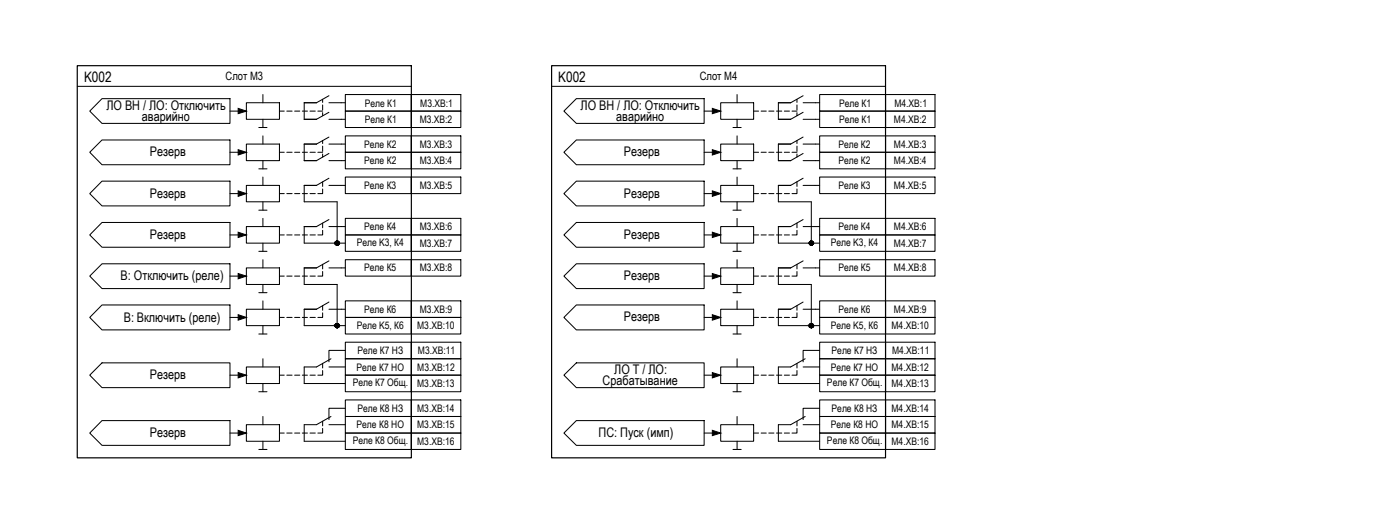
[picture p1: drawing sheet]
<svg xmlns="http://www.w3.org/2000/svg" width="347mm" height="128mm" viewBox="0 0 347 128" stroke-linecap="round" stroke-linejoin="round" font-family="sans-serif">
<path d="M19.2 16.3h82.9v97.2h-82.9zM136.9 16.3h82.8v97.2h-82.8z" fill="none" stroke="#000" stroke-width=".3"/>
<!-- layer: 0 -->
<g fill="none" stroke="#000" stroke-width=".25">
<path d="M19.2 21.4h82.9M57.1 37.7h3M57.1 27.5h3M61.1 35.7h8.2v4.1h-8.2zM61.1 25.5h8.2v4.1h-8.2zM64.2 31.6h2M65.2 23.4v2.1M65.2 29.6v2M65.2 33.7v2M65.2 39.8v2M69.3 37.7h1.2M69.3 27.5h1.2"/>
<path d="M71.2 37.7h1.3M71.2 27.5h1.3M73.1 37.7h1.3M73.1 27.5h1.3M75 37.7h1.3M75 27.5h1.3M76.9 37.7h1.3M76.9 27.5h1.3M78.5 25.5h-3v4.1h3M78.5 35.7h-3v4.1h3M78.9 37.7h1.1M78.9 27.5h1.1"/>
<path d="M80 24.6v.8M80 26v1.3M80 27.9v.8M80 34.8v.8M80 36.2v1.3M80 38.2v.7M84.7 39.8h1M84.7 35.7h1M84.7 29.6h1M84.7 25.5h1M85.7 33.7h16.4v4h-16.4zM85.7 37.7h16.4v4.1h-16.4z"/>
<path d="M85.7 23.4h16.4v4.1h-16.4zM85.7 27.5h16.4v4.1h-16.4zM102.1 33.7h12.2v4h-12.2zM102.1 37.7h12.2v4.1h-12.2zM102.1 23.4h12.2v4.1h-12.2zM102.1 27.5h12.2v4.1h-12.2zM136.9 21.4h82.8M174.7 37.7h3.1M174.7 27.5h3.1M178.8 35.7h8.2v4.1h-8.2zM178.8 25.5h8.2v4.1h-8.2zM181.9 31.6h2"/>
<path d="M182.9 23.4v2.1M182.9 29.6v2M182.9 33.7v2M182.9 39.8v2M187 37.7h1.2M187 27.5h1.2M188.8 37.7h1.3M188.8 27.5h1.3M190.7 37.7h1.3M190.7 27.5h1.3M192.7 37.7h1.3M192.7 27.5h1.3"/>
<path d="M194.6 37.7h1.3M194.6 27.5h1.3M196.2 35.7h-3.1v4.1h3.1M196.2 25.5h-3.1v4.1h3.1M196.5 37.7h1.2M196.5 27.5h1.2M197.7 24.6v.8M197.7 26v1.3M197.7 27.9v.8M197.7 34.8v.8M197.7 36.2v1.3M197.7 38.2v.7"/>
<path d="M202.3 39.8h1.1M202.3 35.7h1.1M202.3 29.6h1.1M202.3 25.5h1.1M203.4 33.7h16.3v4h-16.3zM203.4 37.7h16.3v4.1h-16.3zM203.4 23.4h16.3v4.1h-16.3zM203.4 27.5h16.3v4.1h-16.3zM219.7 33.7h12.3v4h-12.3zM219.7 37.7h12.3v4.1h-12.3zM219.7 23.4h12.3v4.1h-12.3zM219.7 27.5h12.3v4.1h-12.3z"/>
<path d="M57.1 58.2h3M57.1 48h3M61.1 56.2h8.2v4.1h-8.2zM61.1 46h8.2v4h-8.2zM64.2 52.1h2M64.2 41.8h2M65.2 43.9v2.1M65.2 50v2.1M65.2 54.1v2.1M69.3 58.2h1.2M69.3 48h1.2M71.2 58.2h1.3"/>
<path d="M71.2 48h1.3M73.1 58.2h1.3M73.1 48h1.3M75 58.2h1.3M75 48h1.3M76.9 58.2h1.3M76.9 48h1.3M78.5 46h-3v4h8.1v10.3M78.5 56.2h-3v4.1h10.2M80 57.1v1.1h-1.1M80 46.8v1.2h-1.1M80 45.1v1.1"/>
<path d="M80 55.3v1.2M84.7 56.2h1M84.7 46h1M85.7 54.1h16.4v4.1h-16.4zM85.7 58.2h16.4v4.1h-16.4zM85.7 43.9h16.4v4.1h-16.4zM102.1 54.1h12.2v4.1h-12.2zM102.1 58.2h12.2v4.1h-12.2zM102.1 43.9h12.2v4.1h-12.2zM174.7 58.2h3.1M174.7 48h3.1M178.8 56.2h8.2v4.1h-8.2z"/>
<path d="M178.8 46h8.2v4h-8.2zM181.9 52.1h2M181.9 41.8h2M182.9 43.9v2.1M182.9 50v2.1M182.9 54.1v2.1M187 58.2h1.2M187 48h1.2M188.8 58.2h1.3M188.8 48h1.3M190.7 58.2h1.3M190.7 48h1.3"/>
<path d="M192.7 58.2h1.3M192.7 48h1.3M194.6 58.2h1.3M194.6 48h1.3M196.2 56.2h-3.1v4.1h10.3M196.2 46h-3.1v4h8.2v10.3M197.7 57.1v1.1h-1.2M197.7 46.8v1.2h-1.2M197.7 45.1v1.1M197.7 55.3v1.2M202.3 56.2h1.1M202.3 46h1.1"/>
<path d="M203.4 54.1h16.3v4.1h-16.3zM203.4 58.2h16.3v4.1h-16.3zM203.4 43.9h16.3v4.1h-16.3zM219.7 54.1h12.3v4.1h-12.3zM219.7 58.2h12.3v4.1h-12.3zM219.7 43.9h12.3v4.1h-12.3zM57.1 78.7h3M57.1 68.4h3M61.1 76.6h8.2v4.1h-8.2zM61.1 66.4h8.2v4.1h-8.2zM64.2 72.5h2M64.2 62.3h2"/>
<path d="M65.2 60.3v2M65.2 64.4v2M65.2 70.5v2M65.2 74.6v2M69.3 78.7h1.2M69.3 68.4h1.2M71.2 78.7h1.3M71.2 68.4h1.3M73.1 78.7h1.3M73.1 68.4h1.3M75 78.7h1.3M75 68.4h1.3"/>
<path d="M76.9 78.7h1.3M76.9 68.4h1.3M78.5 66.4h-3v4.1h8.1v10.2M78.5 76.6h-3v4.1h10.2M80 77.5v1.2h-1.1M80 67.3v1.1h-1.1M80 65.5v1.2M80 75.8v1.1M84.7 76.6h1M84.7 66.4h1M85.7 74.6h16.4v4.1h-16.4zM85.7 78.7h16.4v4.1h-16.4z"/>
<path d="M85.7 64.4h16.4v4h-16.4zM102.1 74.6h12.2v4.1h-12.2zM102.1 78.7h12.2v4.1h-12.2zM102.1 64.4h12.2v4h-12.2zM174.7 78.7h3.1M174.7 68.4h3.1M178.8 76.6h8.2v4.1h-8.2zM178.8 66.4h8.2v4.1h-8.2zM181.9 72.5h2M181.9 62.3h2M182.9 60.3v2M182.9 64.4v2"/>
<path d="M182.9 70.5v2M182.9 74.6v2M187 78.7h1.2M187 68.4h1.2M188.8 78.7h1.3M188.8 68.4h1.3M190.7 78.7h1.3M190.7 68.4h1.3M192.7 78.7h1.3M192.7 68.4h1.3M194.6 78.7h1.3M194.6 68.4h1.3"/>
<path d="M196.2 76.6h-3.1v4.1h10.3M196.2 66.4h-3.1v4.1h8.2v10.2M197.7 77.5v1.2h-1.2M197.7 67.3v1.1h-1.2M197.7 65.5v1.2M197.7 75.8v1.1M202.3 76.6h1.1M202.3 66.4h1.1M203.4 74.6h16.3v4.1h-16.3zM203.4 78.7h16.3v4.1h-16.3zM203.4 64.4h16.3v4h-16.3zM219.7 74.6h12.3v4.1h-12.3z"/>
<path d="M219.7 78.7h12.3v4.1h-12.3zM219.7 64.4h12.3v4h-12.3zM22.3 93l3-3.1h31.8v6.2h-31.8zM57.1 93h3M61.1 91h8.2v4.1h-8.2zM64.2 82.8h2M64.2 97.1h2M65.2 80.7v2.1M65.2 88.9v2.1M65.2 95.1v2M69.3 93h1.2M71.2 93h1.3"/>
<path d="M73.1 93h1.3M75 93h1.3M76.9 93h1.3M80 91.8v1.2h-1.1M80 90.1v1.1M81.6 91h4.1M82.1 88.9l-3.6 2.1h-3v4.1h10.2M85.7 99.1h16.4v4.1h-16.4zM85.7 84.8h16.4v4.1h-16.4zM85.7 88.9h16.4v4.1h-16.4zM85.7 93h16.4v4.1h-16.4zM85.7 86.8h-4.1v2.9"/>
<path d="M102.1 99.1h12.2v4.1h-12.2zM102.1 84.8h12.2v4.1h-12.2zM102.1 88.9h12.2v4.1h-12.2zM102.1 93h12.2v4.1h-12.2zM139.9 93l3.1-3.1h31.7v6.2h-31.7zM174.7 93h3.1M178.8 91h8.2v4.1h-8.2zM181.9 82.8h2M181.9 97.1h2M182.9 80.7v2.1M182.9 88.9v2.1M182.9 95.1v2"/>
<path d="M187 93h1.2M188.8 93h1.3M190.7 93h1.3M192.7 93h1.3M194.6 93h1.3M197.7 91.8v1.2h-1.2M197.7 90.1v1.1M199.3 91h4.1M199.8 88.9l-3.6 2.1h-3.1v4.1h10.3M203.4 99.1h16.3v4.1h-16.3zM203.4 84.8h16.3v4.1h-16.3zM203.4 88.9h16.3v4.1h-16.3z"/>
<path d="M203.4 93h16.3v4.1h-16.3zM203.4 86.8h-4.1v2.9M219.7 99.1h12.3v4.1h-12.3zM219.7 84.8h12.3v4.1h-12.3zM219.7 88.9h12.3v4.1h-12.3zM219.7 93h12.3v4.1h-12.3zM57.1 107.3h3M61.1 105.3h8.2v4.1h-8.2zM64.2 111.4h2M65.2 103.2v2.1M65.2 109.4v2M69.3 107.3h1.2"/>
<path d="M71.2 107.3h1.3M73.1 107.3h1.3M75 107.3h1.3M76.9 107.3h1.3M80 106.2v1.1h-1.1M80 104.4v1.2M81.6 105.3h4.1M82.1 103.2l-3.6 2.1h-3v4.1h10.2M85.7 103.2h16.4v4.1h-16.4zM85.7 107.3h16.4v4.1h-16.4zM85.7 101.2h-4.1v2.8M102.1 103.2h12.2v4.1h-12.2z"/>
<path d="M102.1 107.3h12.2v4.1h-12.2zM174.7 107.3h3.1M178.8 105.3h8.2v4.1h-8.2zM181.9 111.4h2M182.9 103.2v2.1M182.9 109.4v2M187 107.3h1.2M188.8 107.3h1.3M190.7 107.3h1.3M192.7 107.3h1.3M194.6 107.3h1.3M197.7 106.2v1.1h-1.2"/>
<path d="M197.7 104.4v1.2M199.3 105.3h4.1M199.8 103.2l-3.6 2.1h-3.1v4.1h10.3M203.4 103.2h16.3v4.1h-16.3zM203.4 107.3h16.3v4.1h-16.3zM203.4 101.2h-4.1v2.8M219.7 103.2h12.3v4.1h-12.3zM219.7 107.3h12.3v4.1h-12.3z"/>
<circle cx="83.7" cy="60.2" r=".53"/>
<circle cx="201.3" cy="60.2" r=".53"/>
<circle cx="83.7" cy="80.7" r=".53"/>
<circle cx="201.3" cy="80.7" r=".53"/>
</g>
<g fill="none" stroke="#000" stroke-width=".25">
<path d="M22.3 37.7l3-3h31.8v6.1h-31.8zM25.3 24.5h31.8v6.1h-31.8l-3-3.1zM81.6 34l-3.1 1.7h-3M81.6 35.7h3.1M81.6 38l-3.1 1.8h-3M81.6 39.8h3.1M81.6 23.7l-3.1 1.8h-3M81.6 25.5h3.1M81.6 27.8l-3.1 1.8h-3M81.6 29.6h3.1M139.9 27.5l3.1-3h31.7v6.1h-31.7zM139.9 37.7l3.1-3h31.7v6.1h-31.7z"/>
<path d="M199.3 34l-3.1 1.7h-3.1M199.3 35.7h3M199.3 38l-3.1 1.8h-3.1M199.3 39.8h3M199.3 23.7l-3.1 1.8h-3.1M199.3 25.5h3M199.3 27.8l-3.1 1.8h-3.1M199.3 29.6h3M25.3 44.9h31.8v6.1h-31.8l-3-3zM25.3 55.1h31.8v6.2h-31.8l-3-3.1zM81.6 54.4l-3.1 1.8h-3M81.6 56.2h3.1"/>
<path d="M81.6 44.2l-3.1 1.8h-3M81.6 46h3.1M139.9 48l3.1-3.1h31.7v6.1h-31.7zM139.9 58.2l3.1-3.1h31.7v6.2h-31.7zM199.3 54.4l-3.1 1.8h-3.1M199.3 56.2h3M199.3 44.2l-3.1 1.8h-3.1M199.3 46h3M25.3 65.4h31.8v6.1h-31.8l-3-3.1zM25.3 75.6h31.8v6.2h-31.8l-3-3.1zM81.6 74.9l-3.1 1.7h-3M81.6 76.6h3.1"/>
<path d="M81.6 64.7l-3.1 1.7h-3M81.6 66.4h3.1M139.9 68.4l3.1-3h31.7v6.1h-31.7zM139.9 78.7l3.1-3.1h31.7v6.2h-31.7zM199.3 74.9l-3.1 1.7h-3.1M199.3 76.6h3M199.3 64.7l-3.1 1.7h-3.1M199.3 66.4h3M25.3 104.2h31.8v6.2h-31.8l-3-3.1zM139.9 107.3l3.1-3.1h31.7v6.2h-31.7z"/>
</g>
<!-- layer: 0 -->
<g fill="#000" stroke="#000" stroke-width=".25">
<path d="M59.1 26.9l2 .6-2 .7zM59.1 37.1l2 .6-2 .7zM176.7 26.9l2.1 .6-2.1 .7zM176.7 37.1l2.1 .6-2.1 .7zM59.1 47.3l2 .7-2 .7zM59.1 57.6l2 .6-2 .7zM83.6 59.8h.1zM176.7 47.3l2.1 .7-2.1 .7zM176.7 57.6l2.1 .6-2.1 .7zM201.2 59.8h.2zM59.1 67.8l2 .6-2 .7zM59.1 78l2 .7-2 .7z"/>
<path d="M83.5 60.8h.3zM176.7 67.8l2.1 .6-2.1 .7zM176.7 78l2.1 .7-2.1 .7zM201.2 60.8h.2zM59.1 92.4l2 .6-2 .7zM83.6 80.2h.1zM83.5 81.2h.3zM176.7 92.4l2.1 .6-2.1 .7zM201.2 80.2h.2zM201.2 81.2h.2zM201.2 81.2h.3zM201 81.1h.7z"/>
<path d="M59.1 106.7l2 .6-2 .7zM176.7 106.7l2.1 .6-2.1 .7z"/>
<path d="M83.2 60h.9zM83.2 60h.9z"/>
<path d="M83.3 59.9h.7zM83.3 60l.7-.1z"/>
<path d="M83.2 60h.8zM83.2 60h.9z"/>
<path d="M83.3 59.9h.7zM83.3 59.9h.7z"/>
<path d="M83.3 59.8h.6zM83.3 59.9h.7z"/>
<path d="M83.3 59.8h.6zM83.3 59.8h.6z"/>
<path d="M83.4 59.8h.5zM83.4 59.8h.5z"/>
<path d="M83.4 59.8h.4zM83.4 59.8h.5z"/>
<path d="M83.5 59.8h.3zM83.5 59.8h.3z"/>
<path d="M83.5 59.8h.2zM83.5 59.8h.3z"/>
<path d="M200.9 60h.8zM200.9 60h.8z"/>
<path d="M200.9 60h.8zM200.9 60h.9z"/>
<path d="M201 59.9h.6zM201 59.9h.7z"/>
<path d="M201 59.9h.7zM200.9 60h.8z"/>
<path d="M201 59.8h.6zM201 59.9h.6z"/>
<path d="M201 59.8h.5zM201 59.8h.6z"/>
<path d="M201.1 59.8h.4zM201 59.8h.5z"/>
<path d="M201.2 59.8h.2zM201.2 59.8h.3z"/>
<path d="M201.1 59.8h.4zM201.1 59.8h.4z"/>
<path d="M201.2 59.8h.2zM201.2 59.8h.2z"/>
<path d="M83.1 60.1h1.1zM83.1 60.2l1.1-.1z"/>
<path d="M83.1 60.2h1.1zM83.1 60.2h1.1z"/>
<path d="M83.1 60.2h1.1zM83.1 60.3l1.1-.1z"/>
<path d="M83.1 60.3h1.1zM83.1 60.3h1.1z"/>
<path d="M83.1 60.3h1.1zM83.1 60.3h1.1z"/>
<path d="M83.1 60.3h1.1zM83.1 60.4l1.1-.1z"/>
<path d="M83.1 60.4h1.1zM83.2 60.4h1z"/>
<path d="M83.2 60h.9zM83.2 60.1l.9-.1z"/>
<path d="M83.2 60.1h.9zM83.1 60.1h1.1z"/>
<path d="M83.2 60.4h.9zM83.2 60.5l.9-.1z"/>
<path d="M83.2 60.5h.9zM83.2 60.6l.9-.1z"/>
<path d="M83.2 60.6h.9zM83.3 60.6h.8z"/>
<path d="M83.3 60.6h.7zM83.3 60.6h.7z"/>
<path d="M83.3 60.6h.7zM83.3 60.6h.7z"/>
<path d="M83.3 60.6h.7zM83.3 60.7l.7-.1z"/>
<path d="M83.3 60.7h.6zM83.4 60.7h.5z"/>
<path d="M83.4 60.7h.5zM83.4 60.7h.5z"/>
<path d="M83.4 60.7h.5zM83.5 60.7h.4z"/>
<path d="M83.5 60.7h.3zM83.5 60.8l.3-.1z"/>
<path d="M83.6 60.8h.1zM83.6 60.8h.2z"/>
<path d="M200.8 60.2h1zM200.8 60.2h1z"/>
<path d="M200.8 60.2h1zM200.8 60.3l1-.1z"/>
<path d="M200.8 60.3h1zM200.8 60.3h1z"/>
<path d="M200.8 60.3h1zM200.8 60.3h1z"/>
<path d="M200.8 60.3h1zM200.8 60.4l1-.1z"/>
<path d="M200.8 60.1h1zM200.8 60.1h1z"/>
<path d="M200.8 60.1h1zM200.8 60.2l1-.1z"/>
<path d="M200.8 60.4h1zM200.8 60.4h1z"/>
<path d="M200.8 60.4h1zM200.9 60.5l.9-.1z"/>
<path d="M200.9 60h.9zM200.8 60.1l1-.1z"/>
<path d="M200.9 60.5h.9zM200.9 60.6l.9-.1z"/>
<path d="M200.9 60.6h.8zM200.9 60.6h.8z"/>
<path d="M200.9 60.6h.8zM201 60.6h.7z"/>
<path d="M201 60.6h.7zM201 60.6h.7z"/>
<path d="M201 60.6h.6zM201 60.7l.6-.1z"/>
<path d="M201 60.7h.6zM201 60.7h.6z"/>
<path d="M201 60.7h.5zM201.1 60.7h.4z"/>
<path d="M201.1 60.7h.4zM201.2 60.7h.3z"/>
<path d="M201.2 60.7h.3zM201.2 60.8l.3-.1z"/>
<path d="M201.2 60.8h.2zM201.2 60.8h.2z"/>
<path d="M83.1 80.6h1.1zM83.1 80.6h1.1z"/>
<path d="M83.1 80.6h1.1zM83.1 80.7l1.1-.1z"/>
<path d="M83.1 80.7h1.1zM83.1 80.7h1.1z"/>
<path d="M83.1 80.7h1.1zM83.1 80.8l1.1-.1z"/>
<path d="M83.1 80.8h1.1zM83.1 80.8h1.1z"/>
<path d="M83.1 80.8h1.1zM83.1 80.9l1.1-.1z"/>
<path d="M83.1 80.9h1.1zM83.2 80.9h1z"/>
<path d="M83.2 80.5h.9zM83.2 80.5h.9z"/>
<path d="M83.2 80.5h.9zM83.1 80.6h1.1z"/>
<path d="M83.2 80.9h.9zM83.2 81l.9-.1z"/>
<path d="M83.2 81h.9zM83.2 81h.9z"/>
<path d="M83.2 80.5h.9zM83.2 80.5h.9z"/>
<path d="M83.2 81h.9zM83.3 81.1l.8-.1z"/>
<path d="M83.3 80.4h.7zM83.3 80.4h.7z"/>
<path d="M83.3 80.4h.7zM83.2 80.5h.9z"/>
<path d="M83.3 81.1h.7zM83.3 81.1h.7z"/>
<path d="M83.3 81.1h.7zM83.3 81.1h.7z"/>
<path d="M83.3 80.3h.7zM83.3 80.4h.7z"/>
<path d="M83.3 81.1h.7zM83.3 81.1h.7z"/>
<path d="M83.3 80.3h.6zM83.3 80.3h.7z"/>
<path d="M83.3 81.1h.6zM83.4 81.2l.5-.1z"/>
<path d="M83.3 80.3h.6zM83.3 80.3h.6z"/>
<path d="M83.4 81.2h.5zM83.4 81.2h.5z"/>
<path d="M83.4 80.2h.5zM83.4 80.3h.5z"/>
<path d="M83.4 81.2h.5zM83.5 81.2h.4z"/>
<path d="M83.4 80.2h.4zM83.4 80.2h.5z"/>
<path d="M83.5 81.2h.3zM83.5 81.2h.3z"/>
<path d="M83.5 80.2h.3zM83.5 80.2h.3z"/>
<path d="M83.5 80.2h.2zM83.5 80.2h.3z"/>
<path d="M83.6 81.2h.1zM83.6 81.2h.2z"/>
<path d="M200.8 80.6h1zM200.8 80.7l1-.1z"/>
<path d="M200.8 80.7h1zM200.8 80.7h1z"/>
<path d="M200.8 80.7h1zM200.8 80.8l1-.1z"/>
<path d="M200.8 80.8h1zM200.8 80.8h1z"/>
<path d="M200.8 80.8h1zM200.8 80.9l1-.1z"/>
<path d="M200.8 80.5h1zM200.8 80.6h1z"/>
<path d="M200.8 80.6h1zM200.8 80.6h1z"/>
<path d="M200.8 80.9h1zM200.8 80.9h1z"/>
<path d="M200.8 80.9h1zM200.9 81l.9-.1z"/>
<path d="M200.9 80.5h.8zM200.9 80.5h.9z"/>
<path d="M200.9 80.5h.9zM200.8 80.5h1z"/>
<path d="M200.9 81h.9zM200.9 81h.9z"/>
<path d="M200.9 81h.8zM200.9 81.1l.8-.1z"/>
<path d="M200.9 80.4h.8zM200.9 80.5l.8-.1z"/>
<path d="M200.9 81.1h.8zM201 81.1h.7zM201 81.1h.7z"/>
<path d="M201 80.3h.6zM201 80.4h.7z"/>
<path d="M201 80.4h.7zM200.9 80.4h.8z"/>
<path d="M201 81.1h.6zM201 81.1h.6z"/>
<path d="M201 80.3h.6zM201 80.3h.6z"/>
<path d="M201 81.1h.6zM201 81.2l.6-.1z"/>
<path d="M201 80.3h.5zM201 80.3h.6z"/>
<path d="M201 81.2h.5zM201.1 81.2h.4z"/>
<path d="M201.1 80.2h.4zM201 80.3h.5z"/>
<path d="M201.1 81.2h.4zM201.2 81.2h.3zM201.2 81.2h.3z"/>
<path d="M201.1 80.2h.4zM201.1 80.2h.4z"/>
<path d="M201.2 80.2h.2zM201.2 80.2h.2zM201.2 80.2h.3z"/>
<path d="M201.2 81.2h.2zM201.2 81.2h.2z"/>
</g>
<g font-size="3.6">
<text x="20.9" y="20.3">K002</text>
<text x="138.5" y="20.3">K002</text>
</g>
<g font-size="3.3">
<text x="26.4" y="27.2">ЛО ВН / ЛО: Отключить</text>
<text x="35.2" y="29.9">аварийно</text>
<text x="144.1" y="27.2">ЛО ВН / ЛО: Отключить</text>
<text x="152.9" y="29.9">аварийно</text>
<text x="37.2" y="38.7">Резерв</text>
<text x="154.8" y="38.7">Резерв</text>
<text x="37.2" y="49">Резерв</text>
<text x="154.8" y="49">Резерв</text>
<text x="37.2" y="59.2">Резерв</text>
<text x="154.8" y="59.2">Резерв</text>
<text x="29.9" y="69.5">В: Отключить (реле)</text>
<text x="154.8" y="69.4">Резерв</text>
<text x="30.7" y="79.7">В: Включить (реле)</text>
<text x="154.8" y="79.7">Резерв</text>
<text x="37.2" y="94">Резерв</text>
<text x="149.5" y="95.4">Срабатывание</text>
<text x="152.4" y="92.6">ЛО Т / ЛО:</text>
<text x="37.2" y="108.3">Резерв</text>
<text x="148.5" y="108.3">ПС: Пуск (имп)</text>
</g>
<g font-size="2.9">
<text x="56" y="19.8">Слот М3</text>
<text x="173.6" y="19.8">Слот М4</text>
</g>
<g font-size="2.6">
<text x="90.5" y="26.4">Реле К1</text>
<text x="104.3" y="26.4">М3.XB:1</text>
<text x="208.2" y="26.4">Реле К1</text>
<text x="221.9" y="26.4">М4.XB:1</text>
<text x="90.5" y="30.5">Реле К1</text>
<text x="104.1" y="30.5">М3.XB:2</text>
<text x="208.2" y="30.5">Реле К1</text>
<text x="221.8" y="30.5">М4.XB:2</text>
<text x="90.4" y="36.6">Реле К2</text>
<text x="90.4" y="40.7">Реле К2</text>
<text x="104.1" y="36.6">М3.XB:3</text>
<text x="104.1" y="40.7">М3.XB:4</text>
<text x="208" y="36.6">Реле К2</text>
<text x="208" y="40.7">Реле К2</text>
<text x="221.8" y="36.6">М4.XB:3</text>
<text x="221.8" y="40.7">М4.XB:4</text>
<text x="90.4" y="46.8">Реле К3</text>
<text x="104.1" y="46.8">М3.XB:5</text>
<text x="208" y="46.8">Реле К3</text>
<text x="221.8" y="46.8">М4.XB:5</text>
<text x="90.4" y="57.1">Реле К4</text>
<text x="104.1" y="57.1">М3.XB:6</text>
<text x="208" y="57.1">Реле К4</text>
<text x="221.8" y="57.1">М4.XB:6</text>
<text x="88.5" y="61">Реле K3, К4</text>
<text x="104.1" y="61.2">М3.XB:7</text>
<text x="206.2" y="61">Реле K3, К4</text>
<text x="221.8" y="61.2">М4.XB:7</text>
<text x="90.4" y="67.3">Реле К5</text>
<text x="104.1" y="67.3">М3.XB:8</text>
<text x="208" y="67.3">Реле К5</text>
<text x="221.8" y="67.3">М4.XB:8</text>
<text x="90.4" y="77.5">Реле К6</text>
<text x="104.1" y="77.5">М3.XB:9</text>
<text x="208" y="77.5">Реле К6</text>
<text x="221.8" y="77.5">М4.XB:9</text>
<text x="88.5" y="81.5">Реле K5, К6</text>
<text x="103.5" y="81.6">М3.XB:10</text>
<text x="206.2" y="81.5">Реле K5, К6</text>
<text x="221.2" y="81.6">М4.XB:10</text>
<text x="88.7" y="87.8">Реле К7 НЗ</text>
<text x="103.7" y="87.8">М3.XB:11</text>
<text x="206.3" y="87.8">Реле К7 НЗ</text>
<text x="221.4" y="87.8">М4.XB:11</text>
<text x="87.5" y="95.7">Реле К7 Общ.</text>
<text x="88.5" y="91.9">Реле К7 НО</text>
<text x="103.5" y="91.8">М3.XB:12</text>
<text x="103.5" y="96">М3.XB:13</text>
<text x="205.2" y="95.7">Реле К7 Общ.</text>
<text x="206.2" y="91.9">Реле К7 НО</text>
<text x="221.2" y="91.9">М4.XB:12</text>
<text x="221.2" y="96">М4.XB:13</text>
<text x="88.5" y="106.2">Реле К8 НО</text>
<text x="88.7" y="102.1">Реле К8 НЗ</text>
<text x="103.5" y="102.1">М3.XB:14</text>
<text x="103.5" y="106.2">М3.XB:15</text>
<text x="206.2" y="106.2">Реле К8 НО</text>
<text x="206.3" y="102.1">Реле К8 НЗ</text>
<text x="221.2" y="102.1">М4.XB:14</text>
<text x="221.2" y="106.2">М4.XB:15</text>
<text x="87.5" y="110">Реле К8 Общ.</text>
<text x="103.5" y="110.3">М3.XB:16</text>
<text x="205.2" y="110">Реле К8 Общ.</text>
<text x="221.2" y="110.3">М4.XB:16</text>
</g>
</svg>
